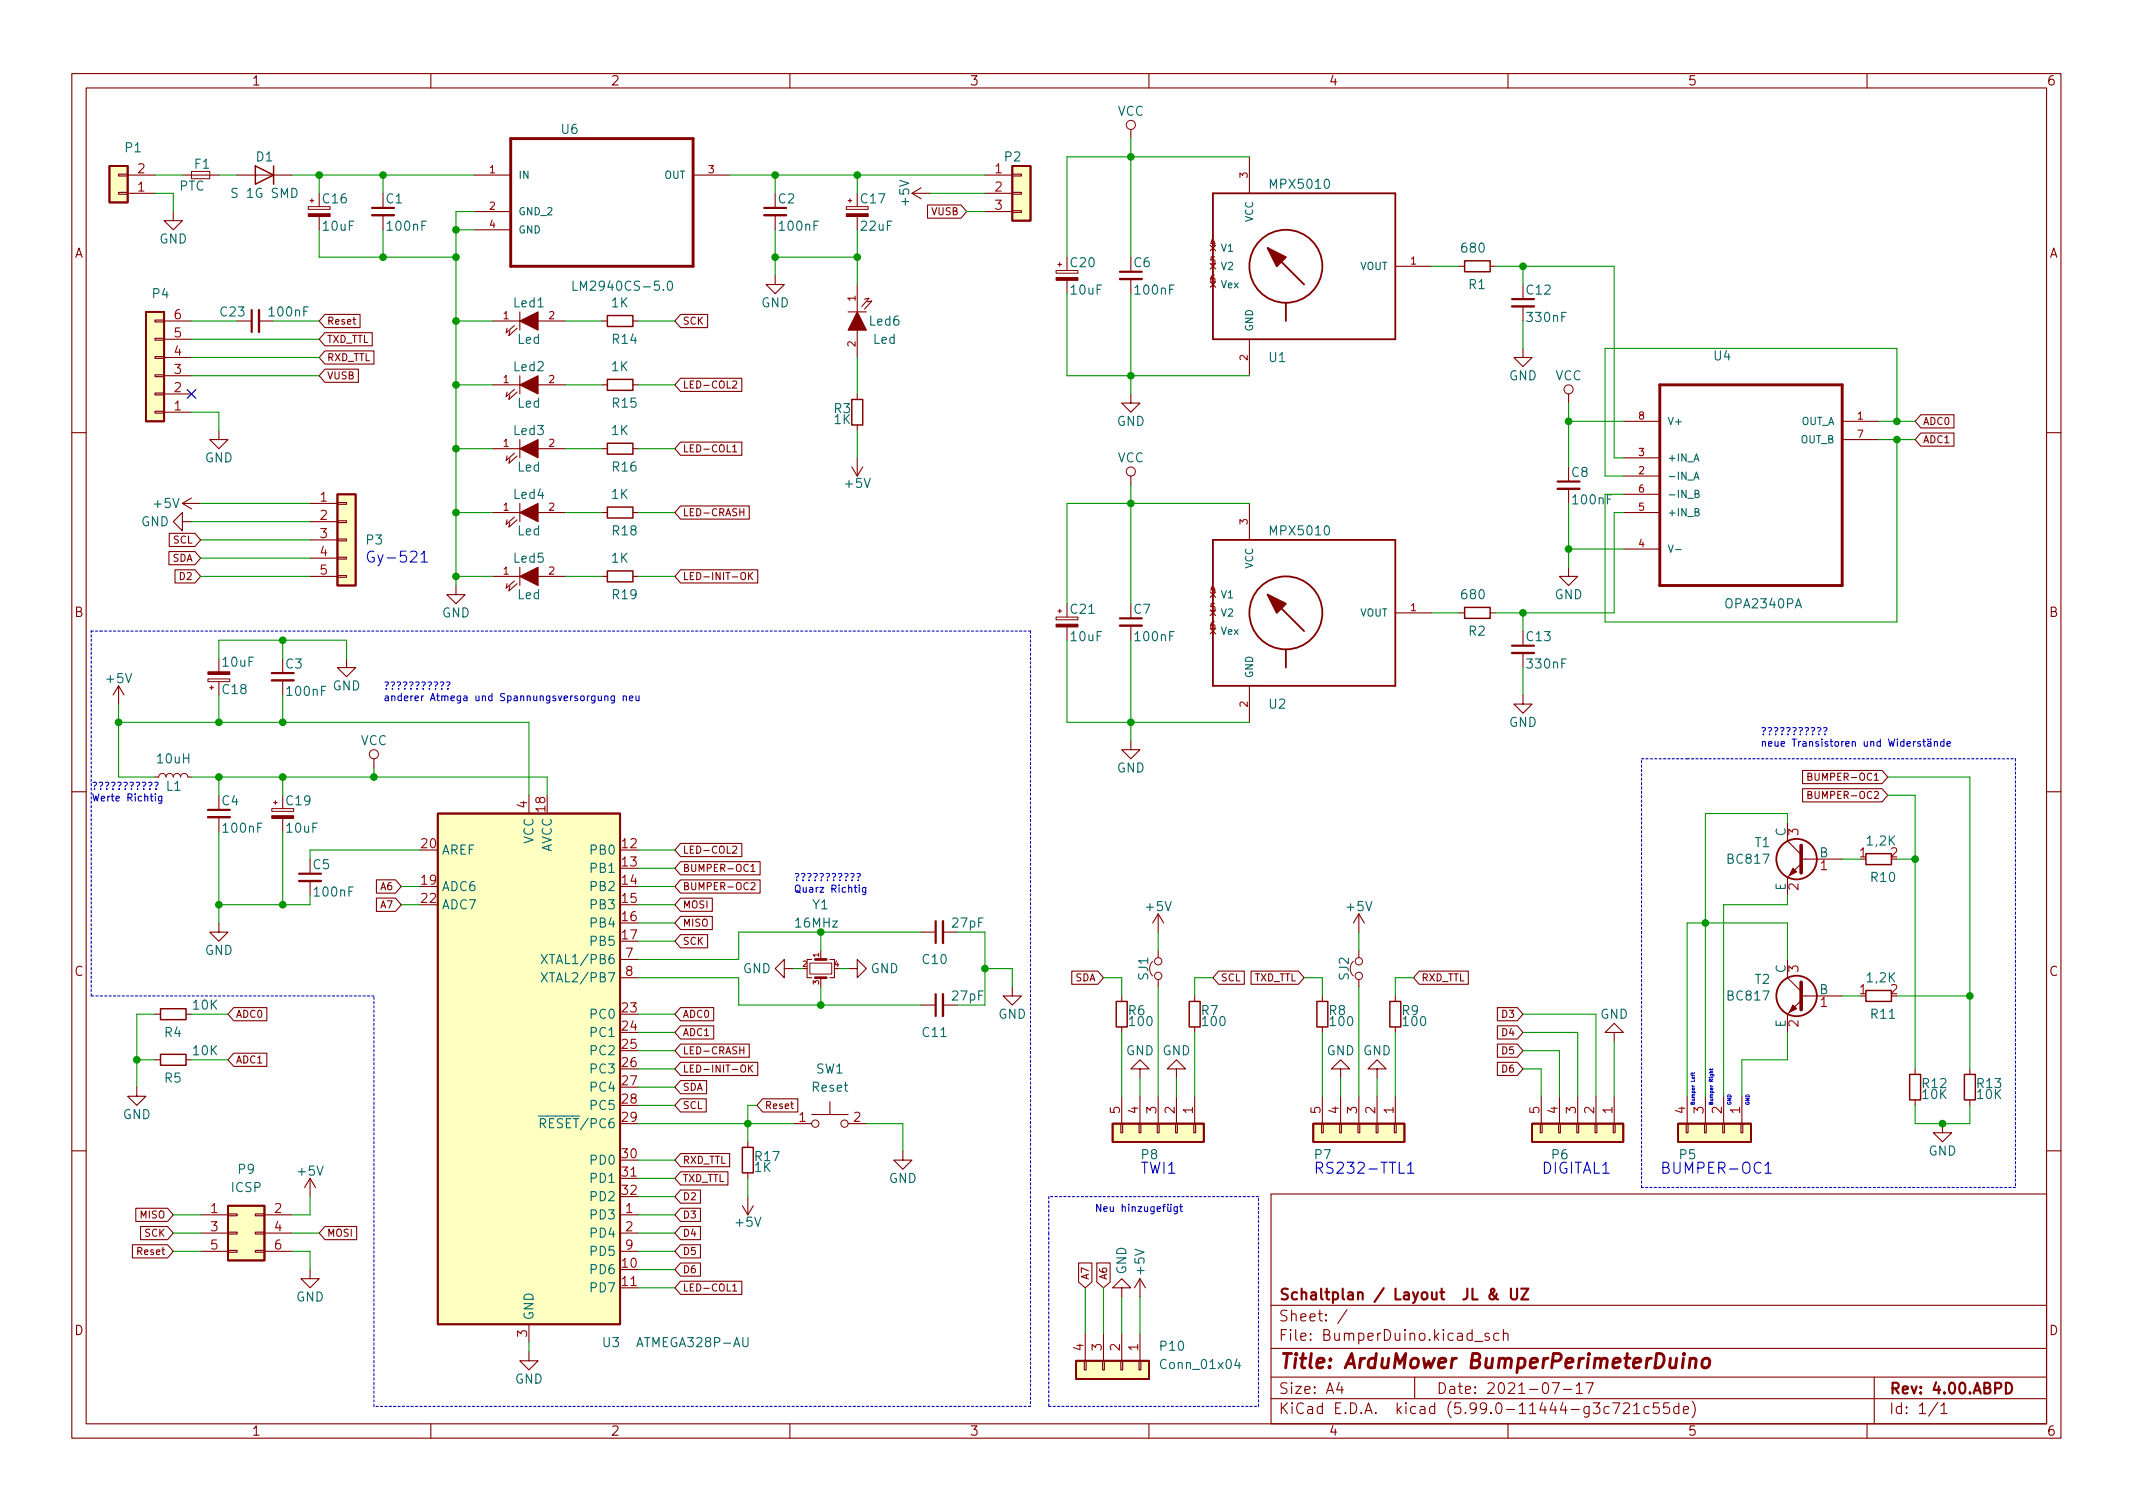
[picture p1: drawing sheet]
<svg xmlns="http://www.w3.org/2000/svg" width="297mm" height="210mm" viewBox="0 0 297 210" stroke-linecap="round" stroke-linejoin="round" font-family="sans-serif">
<g fill="none" stroke="#840000" stroke-width=".15">
<path d="M10 10.2h277v190.1h-277zM12 12.2h273v186.1h-273zM60 10.2v2M110 10.2v2M157.5 18v1.3M160 10.2v2M210 10.2v2M260 10.2v2M16.5 24.3h1.3v.2h-1.3zM16.5 26.8h1.3v.2h-1.3zM17.8 24.4h3.8M17.8 26.9h3.8"/>
<path d="M24.1 29.5v1.2h1.3l-1.3 1.3-1.2-1.3h1.2M25.4 24.4h5.1M33 24.4h7.6M43.2 27.9h.5M43.4 27.7v.5M44.4 26.9v1.9M44.4 30.1v1.9M53.3 30v2M66 24.4h5.1M66 29.5h5.1M66 32h5.1M96.5 24.4h5.1"/>
<path d="M107.9 38.3v1.3h1.3l-1.3 1.3-1.2-1.3h1.2M107.9 30v2M118.1 27.9h.5M118.4 27.7v.5M119.4 26.9v1.9M119.4 30.1v1.9M119.4 39.6v3.8M127 26.9h2.5M127 26.9l1.3 .8M128.3 26.2l-1.3 .7M129.2 28.5h4.6l.8 1-.8 .9h-4.6zM137.2 24.4h3.8"/>
<path d="M137.2 29.5h3.8M137.2 26.9h3.8M141 29.3h1.2v.3h-1.2zM141 26.8h1.2v.2h-1.2zM141 24.3h1.2v.2h-1.2zM147.3 36.8h.5M147.6 36.6v.5M148.6 35.8v1.9M148.6 39v1.9M157.5 38.9v2M168.5 34.2l.8 .7M168.5 36.7l.8 .8"/>
<path d="M168.5 39.2l.8 .8M169.3 34.2l-.8 .7M169.3 36.7l-.8 .8M169.3 39.2l-.8 .8M174 21.8v5.1M194.3 37.1h5.1M203.2 37.1h.8M207.5 37.1h.8M212.1 39.6v2.1M21.6 44.6h1.3v.2h-1.3zM21.6 47.1h1.3v.3h-1.3zM21.6 49.7h1.3v.2h-1.3z"/>
<path d="M21.6 52.2h1.3v.2h-1.3zM21.6 54.7h1.3v.3h-1.3zM21.6 57.3h1.3v.2h-1.3zM22.9 57.4h3.8M22.9 54.9h3.8M22.9 52.3h3.8M22.9 49.8h3.8M22.9 47.2h3.8M22.9 44.7h3.8M30.5 59.9v1.3h1.2l-1.2 1.3-1.3-1.3h1.3M33 44.7h2.1M36.1 44.7h2"/>
<path d="M45.2 43.8h4.9v1.8h-4.9l-.8-.9zM45.2 46.3h6.6v1.9h-6.6l-.8-1zM45.2 48.9h6.9v1.8h-6.9l-.8-.9zM45.2 51.4h4.7v1.8h-4.7l-.8-.9zM68.6 44.7h3.8M68.6 53.6h3.8M71.6 54.2l-1.1 1 .1-.6M71.6 45.3l-1.1 1 .1-.6M72 54.6l-1.1 1 .1-.6M72 45.7l-1.1 1 .1-.6M72.4 43.4v2.6M72.4 52.3v2.6"/>
<path d="M74.9 44.7h3.8M74.9 53.6h3.8M83.8 44.7h.8M83.8 53.6h.8M88.1 44.7h.8M88.1 53.6h.8M94.8 52.7h8.5v1.8h-8.5l-.8-.9zM94.8 43.8h3.7v1.8h-3.7l-.8-.9zM102 53.1l.4-.1 .2 .3-.6 .7h.6M118.1 43.4h2.5M119.4 46v3.8M119.4 54.9v.7"/>
<path d="M119.4 59.2v.7M120.4 41.7l.6-.2-1 1.2M120.8 42l.6-.1-1 1.1M157.5 54.9v1.2h1.2l-1.2 1.3-1.3-1.3h1.3M174 47.2v5.1M212.1 48.5v1.3h1.3l-1.3 1.2-1.3-1.2h1.3M212.1 42.7v2M218.4 54.9v1.2M226.1 58.7h5M256.5 58.7h5.1M267.5 57.8h4.6v1.8h-4.6l-.8-.9zM10 60.2h2"/>
<path d="M23.5 76.8h3.6l.8 .9-.8 .9h-3.6zM23.6 74.3h3.5l.8 .9-.8 .9h-3.5zM24.4 79.3h2.7l.8 1-.8 .9h-2.7zM25.4 72.6v1.3l-1.3-1.3 1.3-1.2v1.2h1.3M25.4 70.1h2.5M25.4 70.1l1.3 .8M26.7 69.3l-1.3 .8M43.2 70.1h3.8M43.2 72.6h3.8M43.2 75.2h3.8M43.2 77.7h3.8M47 77.6h1.3v.2h-1.3z"/>
<path d="M47 75.1h1.3v.2h-1.3zM47 72.5h1.3v.3h-1.3zM47 70h1.3v.2h-1.3zM68.6 71.4h3.8M68.6 62.5h3.8M71.6 72l-1.1 1 .1-.6M71.6 63.1l-1.1 1 .1-.6M72 72.4l-1.1 1 .1-.6M72 63.5l-1.1 1 .1-.6M72.4 61.2v2.5M72.4 70.1v2.5M72.4 79v2.5"/>
<path d="M74.9 71.4h3.8M74.9 62.5h3.8M83.8 71.4h.8M83.8 62.5h.8M88.1 71.4h.8M88.1 62.5h.8M94.8 70.5h9.5v1.8h-9.5l-.8-.9zM94.8 79.3h10.7v1.9h-10.7l-.8-.9zM94.8 61.6h8.5v1.8h-8.5l-.8-.9zM102 62.2l.3-.3v1M102 62.9h.6M103 71.3h.6"/>
<path d="M103.2 79.9l.2-.2a.33 .33 0 0 1 .4 .3v.4a.33 .33 0 0 1-.3 .3 .33 .33 0 0 1-.3-.3zM103.6 70.8v1M104.2 79.7v1M104.8 79.7l-.6 .6M118.6 65l.8 1.3M119.4 63.7v2.6M120.1 65l-.7 1.3M157.5 66.3v1.3M174 70.1v5.1M218.4 79v1.3h1.3l-1.3 1.2-1.2-1.2h1.2M218.4 68.1v2M226.1 66.3h5"/>
<path d="M226.1 63.7h5M226.1 76.4h5M226.1 71.4h5M226.1 68.8h5M256.5 61.2h5.1M267.5 60.3h4.6v1.8h-4.6l-.8-.9zM285 60.2h2M16.5 95.5l-.8 1.3M16.5 95.5v2.5M16.5 95.5l.8 1.3M29.2 95.8h.5M29.5 95.5v.5"/>
<path d="M30.5 91.7v1.8M30.5 94.9v1.9M39.4 94.7v2.1M43.2 80.3h3.8M47 80.1h1.3v.3h-1.3zM48.3 91.7v1.3h1.2l-1.2 1.2-1.3-1.2h1.3M63.5 81.5v1.3h1.3l-1.3 1.3-1.3-1.3h1.3M68.6 80.3h3.8M71.6 80.9l-1.1 1 .1-.6M72 81.3l-1.1 1 .1-.6M74.9 80.3h3.8M83.8 80.3h.8"/>
<path d="M88.1 80.3h.8M104.4 80.1l.4 .6M147.3 85.1h.5M147.6 84.8v.5M148.6 84.1v1.8M148.6 87.3v1.8M157.5 87.1v2M168.5 82.4l.8 .8M168.5 85l.8 .7M168.5 87.5l.8 .8M169.3 82.4l-.8 .8M169.3 85l-.8 .7"/>
<path d="M169.3 87.5l-.8 .8M174 95.5v5.1M194.3 85.3h5.1M203.2 85.3h.8M207.5 85.3h.8M212.1 96.8v1.2h1.3l-1.3 1.3-1.3-1.3h1.3M212.1 87.9v2M212.1 90.9v2.1M10 110.2h2M21.6 108.2h.5M26.2 108.2h.5M30.5 113.8v2"/>
<path d="M38.1 111.8h.5M38.4 111.5v.5M39.4 110.7v1.9M39.4 114v1.8M52.1 105.7v1.2M73.7 110.7v2.6M94.8 117.4h8.5v1.9h-8.5l-.8-.9zM94.8 120h11.1v1.8h-11.1l-.8-.9zM102 117.9l.4-.1 .2 .3-.6 .7h.6M157.5 103.1v1.3h1.2l-1.2 1.3-1.3-1.3h1.3M248.9 114.5v2.6l1.9 1.9M250.8 119.6h5.7"/>
<path d="M251 107.3h11.1l.8 .9-.8 .9h-11.1zM251 109.8h11.1l.8 .9-.8 1h-11.1zM251.8 108.1h.4l.1-.2-.1-.1-.4-.1v.9h.4h.1v-.3l-.2-.2M251.8 110.7l.4-.1 .1-.1-.1-.2-.4-.1v1h.4l.1-.1v-.2l-.2-.2M285 110.2h2M30.5 128.5v1.3h1.2l-1.2 1.3-1.3-1.3h1.3M43.2 122.7v2M52.4 122.5h2.7l.8 .9-.8 1h-2.7zM52.4 125.1h2.7l.8 .9-.8 .9h-2.7zM86.4 133.6h2.5M86.4 136.1h2.5M94.8 125.1h4.4v1.8h-4.4l-.8-.9z"/>
<path d="M94.8 122.5h11.1v1.9h-11.1l-.8-1zM94.8 127.6h4.4v1.8h-4.4l-.8-.9zM94.8 130.1h3.7v1.9h-3.7l-.8-.9zM104.6 120.6l.3-.2v.9M104.6 123l.4-.1 .1 .3-.6 .7h.6M104.6 121.3h.5M109.2 134.9v1.2l-1.3-1.2 1.3-1.3v1.3h1.3M113 133.6h-.6v2.5h.6M114.3 132.3v1.3M114.3 136.1v1.3M115.6 133.6h.6v2.5h-.6M118.1 134.9h1.3v1.2l1.2-1.2-1.2-1.3v1.3"/>
<path d="M128.3 139.9h2M128.3 129.8h2M131.3 139.9h2M131.3 129.8h2M141 137.4v1.3h1.2l-1.2 1.2-1.3-1.2h1.3M149.3 135.2h3.6l.8 .9-.8 1h-3.6zM156.2 138.7v.7M161.3 127.2l-.8 1.3M161.3 127.2v2.6M161.3 132.3v1M161.3 136.4v1M161.3 127.2l.8 1.3"/>
<path d="M166.4 138.7v.7M169.7 135.2h3.6v1.9h-3.6l-.8-1zM174.2 135.2h6.6l.8 .9-.8 1h-6.6zM184.1 138.7v.7M189.2 127.2l-.7 1.3M189.2 127.2v2.6M189.2 132.3v1M189.2 136.4v1M189.2 127.2l.8 1.3M194.3 138.7v.7M197.6 135.2h6.9v1.9h-6.9l-.8-1zM248.9 133.6v2.5l1.9 1.9"/>
<path d="M250.8 120.3l-1.9 1.9v2.5M250.8 139.3l-1.9 1.9v2.6M250.8 138.7h5.7M19 151.4v1.2h1.3l-1.3 1.3-1.2-1.3h1.2M21.6 141.2h.8M21.6 147.6h.8M25.9 141.2h.8M25.9 147.6h.8M32.5 140.3h4.7v1.8h-4.7l-.8-.9zM32.5 146.7h4.7v1.8h-4.7l-.8-.9zM94.8 145.4h9.5v1.8h-9.5l-.8-.9zM94.8 147.9h10.7v1.9h-10.7l-.8-1z"/>
<path d="M94.8 150.5h3.6v1.8h-3.6l-.8-.9zM94.8 153h3.6v1.8h-3.6l-.8-.9zM94.8 140.3h4.6v1.8h-4.6l-.8-.9zM94.8 142.8h4.6v1.9h-4.6l-.8-.9zM103 146.2h.6M103.2 148.4l.2-.1a.33 .33 0 0 1 .4 .3v.4a.33 .33 0 0 1-.3 .3 .33 .33 0 0 1-.3-.3zM103.6 145.8v.9M104.1 159v.8M104.2 148.3v1M104.4 148.7l.4 .6M104.8 148.3l-.6 .6M106.2 153h4.9v1.8h-4.9l-.8-.9z"/>
<path d="M110.5 156.5h2.5M113 155.2h5.1M115.6 153.4v1.8M118.1 156.5h2.5M156.1 156.5h.2v1.2h-.2zM156.2 143v.8M156.2 152.6v3.9M158.6 156.5h.3v1.2h-.3zM158.7 148.8h-1.2l1.2-1.2 1.3 1.2h-1.3v1.3M158.7 152.6v3.9M161.2 156.5h.2v1.2h-.2zM161.3 152.6v3.9"/>
<path d="M163.7 156.5h.3v1.2h-.3zM163.8 148.8h-1.2l1.2-1.2 1.3 1.2h-1.3v1.3M163.8 152.6v3.9M166.2 156.5h.3v1.2h-.3zM166.4 143v.8M166.4 152.6v3.9M184 156.5h.3v1.2h-.3zM184.1 143v.8M184.1 152.6v3.9M186.6 156.5h.2v1.2h-.2zM186.7 148.8h-1.3l1.3-1.2 1.3 1.2h-1.3v1.3M186.7 152.6v3.9"/>
<path d="M189.1 156.5h.3v1.2h-.3zM189.2 152.6v3.9M191.6 156.5h.3v1.2h-.3zM191.8 148.8h-1.3l1.3-1.2 1.2 1.2h-1.2v1.3M191.8 152.6v3.9M194.2 156.5h.2v1.2h-.2zM194.3 143v.8M194.3 152.6v3.9M208.5 140.3h2.8l.8 .9-.8 .9h-2.8zM208.5 142.8h2.8l.8 1-.8 .9h-2.8zM208.5 145.4h2.8l.8 .9-.8 .9h-2.8zM208.5 147.9h2.8l.8 .9-.8 1h-2.8z"/>
<path d="M214.5 156.5h.3v1.2h-.3zM214.6 152.6v3.9M217 156.5h.3v1.2h-.3zM217.2 152.6v3.9M219.6 156.5h.2v1.2h-.2zM219.7 152.6v3.9M222.1 156.5h.3v1.2h-.3zM222.2 152.6v3.9M224.7 156.5h.2v1.2h-.2zM224.8 143.8h-1.3l1.3-1.3 1.3 1.3h-1.3v1.2M224.8 152.6v3.9M234.8 156.5h.3v1.2h-.3z"/>
<path d="M234.9 152.6v3.9M237.4 156.5h.2v1.2h-.2zM237.5 152.6v3.9M239.9 156.5h.3v1.2h-.3zM240 152.6v3.9M242.4 156.5h.3v1.2h-.3zM242.6 152.6v3.9M266.7 148.8v.8M266.7 153.2v.7M270.5 156.5v1.2h1.3l-1.3 1.3-1.3-1.3h1.3M274.3 148.8v.8M274.3 153.2v.7"/>
<path d="M10 160.2h2M18.4 173.3h4.9l.8 .9-.8 1h-4.9zM18.9 168.2h4.4l.8 1-.8 .9h-4.4zM19.6 170.8h3.7l.8 .9-.8 .9h-3.7zM27.9 169.2h3.8M27.9 171.7h3.8M27.9 174.2h3.8M31.7 174.1h1.3v.3h-1.3zM31.7 171.6h1.3v.2h-1.3zM31.7 169h1.3v.3h-1.3zM35.6 174.1h1.2v.3h-1.2zM35.6 171.6h1.2v.2h-1.2z"/>
<path d="M35.6 169h1.2v.3h-1.2zM36.8 169.2h3.8M36.8 171.7h3.8M36.8 174.2h3.8M43.2 176.8v1.2h1.2l-1.2 1.3-1.3-1.3h1.3M43.2 164.1l-.8 1.2M43.2 164.1v2.5M43.2 164.1l.7 1.2M45.2 170.8h4.5v1.8h-4.5l-.8-.9zM86.4 169.2h2.5M86.4 179.3h2.5M86.4 171.7h2.5"/>
<path d="M86.4 164.1h2.5M86.4 174.2h2.5M94.8 163.2h6.6v1.8h-6.6l-.8-.9zM94.8 173.3h2.7v1.9h-2.7l-.8-1zM94.8 175.9h2.7v1.8h-2.7l-.8-.9zM94.8 165.7h2.7v1.8h-2.7l-.8-.9zM94.8 168.2h2.7v1.9h-2.7l-.8-.9zM94.8 170.8h2.7v1.8h-2.7l-.8-.9zM94.8 160.6h6.8v1.9h-6.8l-.8-1zM94.8 178.4h8.5v1.8h-8.5l-.8-.9zM102 179.1l.3-.3v1M102 179.8h.6"/>
<path d="M103.4 167.9l.7 1.3M104.1 163.3v.8M104.1 166.6v2.6M104.9 167.9l-.8 1.3M125.7 160.3v1.2h1.3l-1.3 1.3-1.2-1.3h1.2M150.2 175.9h1.9v2.6l-1 .8-.9-.8zM152.7 175.9h1.9v2.6l-.9 .8-1-.8zM156.2 179.3h1.3l-1.3-1.3-1.3 1.3h1.3v1.3M158.7 178v2.6M158.7 178l-.7 1.3M158.7 178l.8 1.3M177 166.3h108v32h-108z"/>
<path d="M285 160.2h2M60 198.3v2M73.7 188.2v1.3h1.2l-1.2 1.2-1.3-1.2h1.3M73.7 184.4v2.5M110 198.3v2M151 189.5h.3v1.2h-.3zM151.1 185.7v3.8M153.5 189.5h.3v1.2h-.3zM153.7 185.7v3.8M156.1 189.5h.2v1.2h-.2zM156.2 185.7v3.8M158.6 189.5h.3v1.2h-.3z"/>
<path d="M158.7 185.7v3.8M160 198.3v2M177 194.8h108M177 191.8h108M177 187.8h108M177 181.8h108M186.5 192.5l-.4 1h1M186.9 193v1M187.6 182.4l-1.3 1.9M197 191.8v3M205.4 186.8h1.1M207.4 185.7l-.4-.1-.2 .2 .1 .3 .5 .1v.1v.3h-.2h-.4"/>
<path d="M208.7 185.7l-.4-.1-.3 .3v.4l.1 .3h.2h.4M209.4 185.8a.37 .37 0 0 1 .6 0v.8M209.4 185.1v1.5M210 198.3v2M216.1 192.5h1l-.6 1.5M217.7 193.5h1.2M219.5 193l.4-.5v1.5M219.5 194h.9M220.9 192.5h1l-.7 1.5M224.6 195.3h1l-.7 1.5M226.1 195.5l.2-.2 .5 .1a.41 .41 0 0 1 .1 .6l-.9 .8h.9M227.5 195.8l.4-.5v1.5"/>
<path d="M227.5 196.8h.9M229.6 195.9l-.4-.1-.3 .3v.4l.2 .3h.1h.4M231 195.3h-.7l-.1 .7 .2-.1 .5 .1 .2 .2-.1 .5-.2 .1h-.4l-.2-.1M232.4 195.3h-.7l-.1 .7 .3-.1 .5 .1 .1 .2-.1 .5-.2 .1h-.3l-.3-.1M233.8 195.9l-.4-.1-.3 .3v.4l.1 .3h.2h.4M233.8 195.3v1.5M234.4 196.3l.7-.1v-.3l-.5-.1-.2 .2 .1 .8h.1h.5M235.6 195.1a1.72 1.72 0 0 1 0 2.3M260 198.3v2M261 191.8v6.5M269.9 195.3l-1.3 1.9M270.3 195.8l.4-.5v1.5"/>
<path d="M270.3 196.8h.9"/>
</g>
<g fill="none" stroke="#840000" stroke-width=".3">
<path d="M51.8 29h3.1M106.4 29h3.1M156 37.8h3M35.1 43.2v3M210.6 41.7h3M216.9 67.1h3.1M37.8 93.7h3.1M156 86.1h3M210.6 89.9h3M29 112.8h3M41.7 121.7h3M130.3 128.3v3"/>
<path d="M130.3 138.4v3.1M210.4 179.4v1.2l.3 .3h.4l.2-.3v-1.2M211.8 179.4h1l-1 1.5h1M208.4 180.1l-.1 .4-.2 .3a.41 .41 0 0 1-.6 0 .41 .41 0 0 1 .1-.6l.5-.5v-.2l-.2-.1-.2 .1a.56 .56 0 0 0 .1 .7 1.06 1.06 0 0 0 .8 .7M279.3 192.5a.79 .79 0 0 1 .9 .5 .79 .79 0 0 1-.3 1h-.6z"/>
</g>
<path d="M234.4 189.1l-.1 1.4M234.5 188.5l-.1 .1 .1 .1 .1-.1-.1-.1v.2M235.4 189.3a.49 .49 0 0 1 .8 .1l-.1 1.1M235.4 189.1l-.2 1.4M237.2 189.3a.52 .52 0 0 1 .5-.2 .52 .52 0 0 1 .4 .4l-.1 .6a.55 .55 0 0 1-.5 .4 .55 .55 0 0 1-.5-.4z" fill="none" stroke="#840000" stroke-width=".4"/>
<g fill="none" stroke="#840000" stroke-width=".33">
<path d="M51.8 30h3.1M106.4 30h3.1M156 38.9h3M36.1 43.2v3M210.6 42.7h3M216.9 68.1h3.1M37.8 94.7h3.1M156 87.1h3M210.6 90.9h3M29 113.8h3M41.7 122.7h3M131.3 128.3v3"/>
<path d="M131.3 138.4v3.1"/>
</g>
<g fill="none" stroke="#840000" stroke-width=".2">
<path d="M35.6 23.1l2.5 1.3-2.5 1.2zM38.1 23.1v2.5M204 36.3h3.5v1.5h-3.5zM84.6 43.9h3.5v1.6h-3.5zM84.6 52.8h3.5v1.6h-3.5zM118.6 55.6h1.5v3.6h-1.5zM84.6 61.7h3.5v1.5h-3.5zM84.6 70.6h3.5v1.5h-3.5zM84.6 79.5h3.5v1.5h-3.5zM204 84.6h3.5v1.5h-3.5zM259.8 118.9h3.6v1.5h-3.6zM155.4 139.4h1.6v3.6h-1.6z"/>
<path d="M165.6 139.4h1.5v3.6h-1.5zM183.4 139.4h1.5v3.6h-1.5zM193.5 139.4h1.6v3.6h-1.6zM259.8 137.9h3.6v1.5h-3.6zM22.4 140.5h3.5v1.5h-3.5zM22.4 146.8h3.5v1.5h-3.5zM103.4 159.8h1.5v3.5h-1.5zM265.9 149.6h1.6v3.6h-1.6zM273.6 149.6h1.5v3.6h-1.5z"/>
</g>
<g fill="#840000" stroke="#840000" stroke-width=".15">
<path d="M72.4 80.3l2.5-1.3v2.5z"/>
<path d="M249.7 120.9l.5 .5-1 .5z"/>
<path d="M249.7 139.9l.5 .6-1 .5z"/>
<path d="M72.4 71.4l2.5-1.3v2.5z"/>
<path d="M72.4 62.5l2.5-1.3v2.5z"/>
<path d="M72.4 53.6l2.5-1.3v2.6z"/>
<path d="M72.4 44.7l2.5-1.3v2.6z"/>
<path d="M119.4 43.4l1.2 2.6h-2.5z"/>
</g>
<g fill="#ffffc2" stroke="#ffffc2" stroke-width=".14">
<path d="M61 113.3h25.4v71.1h-25.4z"/>
<path d="M31.7 167.9h5.1v7.6h-5.1z"/>
<path d="M182.9 156.5h12.7v2.5h-12.7z"/>
<path d="M213.4 156.5h12.7v2.5h-12.7z"/>
<path d="M15.2 23.1h2.6v5.1h-2.6z"/>
<path d="M233.7 156.5h10.1v2.5h-10.1z"/>
<path d="M47 68.8h2.5v12.7h-2.5z"/>
<path d="M20.3 43.4h2.6v15.3h-2.6z"/>
<path d="M141 23.1h2.5v7.6h-2.5z"/>
<path d="M149.9 189.5h10.1v2.5h-10.1z"/>
<path d="M154.9 156.5h12.7v2.5h-12.7z"/>
</g>
<g fill="none" stroke="#840000" stroke-width=".25">
<path d="M15.2 23.1h2.6v5.1h-2.6zM141 23.1h2.5v7.6h-2.5zM168.9 26.9h25.4v20.3h-25.4zM176.5 34.5l5.1 5.1M20.3 43.4h2.6v15.3h-2.6zM179.1 42.2v2.5M47 68.8h2.5v12.7h-2.5zM168.9 75.2h25.4v20.3h-25.4zM176.5 82.8l5.1 5.1M179.1 90.4v2.6M61 113.3h25.4v71.1h-25.4zM154.9 156.5h12.7v2.5h-12.7z"/>
<path d="M182.9 156.5h12.7v2.5h-12.7zM213.4 156.5h12.7v2.5h-12.7zM233.7 156.5h10.1v2.5h-10.1zM31.7 167.9h5.1v7.6h-5.1zM149.9 189.5h10.1v2.5h-10.1z"/>
<circle cx="179.1" cy="37.1" r="5.1"/>
<circle cx="179.1" cy="85.3" r="5.1"/>
<circle cx="250.2" cy="119.6" r="2.82"/>
<circle cx="250.2" cy="138.7" r="2.82"/>
</g>
<g fill="none" stroke="#006464" stroke-width=".15">
<path d="M79.8 39.2v1.2h.6M93.1 39.2h.3a.79 .79 0 0 1 0 1.2h-.2a.84 .84 0 0 1-.1-1.2zM232.3 75.9l.4 1 .3-1M233.3 76.5h.8M235.9 66.7l.3-1 .4 1M236 66.5h.5M236.1 71.3l.4-.1 .1-.1-.1-.2-.4-.1v1h.3l.2-.1v-.2l-.2-.2M236.1 68.8l.4-.1 .1-.1-.1-.2-.4-.1v1h.3l.2-.1v-.3l-.2-.1M75.4 132.9l.8 1.3M75.4 135.4l.8 1.3M76.2 132.9l-.8 1.3M76.2 135.4l-.8 1.3"/>
<path d="M172.3 189.2l-.3 .9h.7M172.6 189.7v.9"/>
</g>
<path d="M71.1 19.3h25.4v17.8h-25.4zM231.1 53.6h25.4v27.9h-25.4z" fill="none" stroke="#840000" stroke-width=".41"/>
<path d="M250.8 117.7v3.8M250.8 136.8v3.8" fill="none" stroke="#840000" stroke-width=".51"/>
<g fill="none" stroke="#840000" stroke-width=".14">
<path d="M26.7 23.9h2.5v1h-2.5zM42.9 28.8h3.1v.4h-3.1zM117.9 28.8h3v.4h-3zM147.1 37.7h3v.3h-3zM29 94.5h3v.4h-3zM147.1 85.9h3v.4h-3zM22.1 108.2a.51 .51 0 0 1 .5-.5 .51 .51 0 0 1 .5 .5 .51 .51 0 0 1 .5-.5 .51 .51 0 0 1 .5 .5 .51 .51 0 0 1 .5-.5 .51 .51 0 0 1 .5 .5 .51 .51 0 0 1 .6-.5 .51 .51 0 0 1 .5 .5M37.8 112.6h3.1v.4h-3.1zM112.8 134.1h3v1.5h-3z"/>
<circle cx="157.5" cy="17.4" r=".63"/>
<circle cx="218.4" cy="54.2" r=".63"/>
<circle cx="157.5" cy="65.7" r=".63"/>
<circle cx="52.1" cy="105" r=".63"/>
<circle cx="161.3" cy="135.9" r=".51"/>
<circle cx="161.3" cy="133.9" r=".51"/>
<circle cx="189.2" cy="135.9" r=".51"/>
<circle cx="189.2" cy="133.9" r=".51"/>
<circle cx="113.5" cy="156.5" r=".51"/>
<circle cx="117.6" cy="156.5" r=".51"/>
</g>
<g fill="#840000" stroke="#840000" stroke-width=".14">
<path d="M37.8 113.6h3.1v.4h-3.1z"/>
<path d="M29 93.5h3v.4h-3z"/>
<path d="M42.9 29.8h3.1v.3h-3.1z"/>
<path d="M147.1 38.7h3v.3h-3z"/>
<path d="M147.1 86.9h3v.4h-3z"/>
<path d="M117.9 29.8h3v.3h-3z"/>
</g>
<g fill="#840000" stroke="#840000" stroke-width=".25">
<path d="M176.5 34.5l2.6 1.3-1.3 1.3z"/>
<path d="M176.5 82.8l2.6 1.3-1.3 1.2z"/>
</g>
<path d="M113.5 133.6h1.6M113.5 136.1h1.6" fill="none" stroke="#840000" stroke-width=".38"/>
<g fill="none" stroke="#0000c2" stroke-width=".15">
<path d="M58.6 77.2l.5-.5v1.6M58.6 78.3h.9M62.2 95h.3l.2 .1-.3 .5M62.4 95.9v.1M83.3 96.9l.1 .6 .2 .1 .1-.1M83.7 96.9v.7M84.2 97l.2-.1h.2l.1 .7M84.2 96.9v.7M85.6 96.9v.8l-.2 .2h-.3M85.6 96.9h-.3l-.2 .2 .1 .4h.4M86.8 97l.1-.1h.3v.7M86.8 96.9v.7"/>
<path d="M87.7 97.2l.4-.1v-.2h-.3l-.1 .1v.5h.4M88.6 96.9v.6l.2 .1 .2-.1M89 96.9v.7M21.5 109l.4-.1 .1 .2-.3 .4M21.6 110.5v.1M21.6 110.9v.6M21.7 109.8v.1M22.5 110.9v.8l-.2 .2-.2-.1M22.5 110.9h-.2l-.2 .2 .1 .4h.3M245.4 103.3l.2-.1 .2 .1 .1 .6M245.4 103.2v.7M246.3 103.6l.5-.1-.1-.2-.3-.1-.1 .2v.5h.4"/>
<path d="M247.2 103.2v.7h.3l.1-.1M247.6 103.2v.7M248 103.6l.5-.1v-.2l-.3-.1-.2 .2 .1 .5h.4M249.6 102.9h.5M249.9 102.9v1M250.5 103.2v.7M250.8 103.2l-.3 .2M251.1 103.3h.4v.6M251.5 103.5h-.3l-.2 .2 .2 .2h.3M252 103.3l.1-.1 .3 .1v.6M252 103.2v.7M253.2 103.3l-.2-.1-.1 .2v.1l.3 .1v.3h-.3"/>
<path d="M253.7 102.9v.1M253.7 103.2v.7M253.9 101.4l.4-.1 .1 .1-.3 .5M254.1 102.2v.1M254.5 103.3l-.2-.1-.2 .2 .1 .1 .3 .1v.3h-.4M254.9 103.2h.3M255 102.9v.9l.2 .1M255.6 103.3l.1-.1 .3 .1v.4l-.1 .2h-.2l-.1-.1zM256.5 103.2v.7M256.8 103.2l-.3 .2M257 103.6l.5-.1v-.2l-.3-.1-.2 .2 .1 .5h.4M257.9 103.3l.2-.1 .2 .1 .1 .6"/>
<path d="M257.9 103.2v.7M259.6 103.2l.1 .7h.2l.1-.1M260 103.2v.7M260.5 103.3l.2-.1 .2 .1v.6M260.5 103.2v.7M261.9 103.3l-.3-.1-.2 .2 .1 .5h.4M261.9 102.9v1M263 102.9l.2 1 .2-.7 .2 .7 .3-1M264.2 102.9v.1M264.2 103.2v.7M265.1 103.3l-.2-.1-.2 .2 .1 .5h.3M265.1 102.9v1"/>
<path d="M265.6 103.6l.4-.1v-.2l-.3-.1-.1 .2v.5h.4M266.5 103.2v.7M266.8 103.2l-.3 .2M267.4 103.3l-.2-.1-.2 .2 .1 .1 .3 .1v.3h-.4M267.8 103.2h.3M267.9 102.9v.9l.2 .1M268.5 103.3h.4v.6M268.5 102.9v.1M268.9 102.9v.1M268.9 103.5h-.3l-.2 .2 .2 .2h.3M269.4 103.3l.1-.1 .3 .1v.6M269.4 103.2v.7"/>
<path d="M270.7 103.3l-.3-.1-.2 .2 .1 .5h.4M270.7 102.9v1M271.1 103.6l.5-.1v-.2l-.3-.1-.2 .2 .1 .5h.4M119.3 121.7l.4-.1 .1 .2-.3 .4M119.5 122.5v.1M119.7 123.2v.1M119.7 123.6v.6M120.6 123.6v.8l-.2 .2-.3-.1M120.6 123.6h-.3l-.2 .2 .1 .4h.4M153.3 167.7v1l-.6-1v1M153.7 168.4l.5-.1-.1-.2-.2-.1-.2 .2 .1 .4h.3M154.6 168l.1 .6 .2 .1 .1-.1"/>
<path d="M155 168v.7M156.3 168.1l.1-.1 .3 .1v.6M156.3 167.7v1M157.2 167.7v.1M157.2 168v.7M157.7 168.1l.1-.1 .2 .1 .1 .6M157.7 168v.7M158.5 168h.5l-.5 .7h.5M159.4 168v.6l.3 .1 .1-.1M159.8 168v.7M160.7 168v.8l-.2 .2h-.2M160.7 168.1l-.3-.1-.2 .2 .1 .4h.4"/>
<path d="M161.1 168.4l.5-.1v-.2l-.3-.1-.2 .2 .1 .4h.4M161.9 168h.4M162.3 167.7l-.3 .1v.9M162.6 168l.1 .6 .2 .1 .1-.1M162.7 167.7v.1M163 167.7v.1M163 168v.7M164 168v.8l-.2 .2h-.3M164 168.1l-.3-.1-.2 .2 .1 .4h.4M164.3 168h.4M164.4 167.7v.8l.3 .2M194.9 161.8v1.6h.7"/>
<path d="M196 162.3l.5-.5v1.6M196 163.4h.9M245.8 162.3l.4-.5v1.6M245.8 163.4h.9"/>
</g>
<path d="M235.5 149.6l.1 .1h.4M235.7 149.3v.2M235.7 149.6v.2M236 149.3l-.1 .1h-.4M238 149.4h.5M238.2 148.8v.2M238.5 149.2h-.3v.2M238.5 148.8v.1h-.5" fill="none" stroke="#0000c2" stroke-width=".14"/>
<g fill="none" stroke="#0000c2" stroke-width=".15" stroke-dasharray=".3 .3">
<path d="M12.7 87.9h1.3M14 87.9h129.5M143.5 87.9v107.9M228.6 105.7h6.3M234.9 105.7h45.8M280.7 105.7v59.6M12.7 138.7v-50.8M52.1 138.7h-39.4M146 166.6v5.1M146 171.7v24.1M175.3 166.6h-29.3M228.6 165.3v-59.6"/>
<path d="M280.7 165.3h-52.1M52.1 195.8v-57.1M143.5 195.8h-91.4M146 195.8h29.3M175.3 195.8v-29.2"/>
</g>
<g fill="none" stroke="#009600" stroke-width=".15">
<path d="M157.5 19.3v16.5M21.6 24.4h3.8M21.6 26.9h2.5v2.6M30.5 24.4h2.5M40.6 24.4h25.4M44.4 32v3.8h19.1M44.4 24.4v2.5M53.3 24.4v2.5M53.3 32v3.8M63.5 32h2.5M66 29.5h-2.5v52M101.6 24.4h35.6"/>
<path d="M107.9 24.4v2.5M107.9 32v6.3M107.9 35.8h11.5M119.4 24.4v2.5M119.4 32v7.6M129.5 26.9h7.7M134.6 29.5h2.6M174 21.8h-25.4v14M199.4 37.1h3.8M208.3 37.1h16.5v26.6h1.3M212.1 37.1v2.5M26.7 52.3h17.7"/>
<path d="M26.7 57.4h3.8v2.5M26.7 44.7h6.3M26.7 47.2h17.7M26.7 49.8h17.7M38.1 44.7h6.3M63.5 44.7h5.1M63.5 53.6h5.1M78.7 44.7h5.1M78.7 53.6h5.1M88.9 44.7h5.1M88.9 53.6h5.1M119.4 49.8v5.1"/>
<path d="M119.4 59.9v3.8M148.6 40.9v11.4h25.4M157.5 40.9v14M212.1 44.7v3.8M218.4 58.7h7.7M218.4 56.1v8.9M261.6 58.7h5.1M264.2 58.7v-10.2h-40.7v17.8h2.6M26.7 72.6h16.5M27.9 70.1h15.3M27.9 75.2h15.3M27.9 77.7h15.3"/>
<path d="M63.5 71.4h5.1M63.5 62.5h5.1M78.7 71.4h5.1M78.7 62.5h5.1M88.9 71.4h5.1M88.9 62.5h5.1M157.5 67.6v16.5M174 70.1h-25.4v14M218.4 76.4h7.7M218.4 70.1v8.9M226.1 71.4h-1.3v13.9h-16.5M261.6 61.2h5.1"/>
<path d="M264.2 61.2v25.4h-40.7v-17.8h2.6M16.5 98v10.2h5.1M27.9 80.3h15.3M30.5 91.7v-2.6h17.8v2.6M30.5 96.8v3.8M39.4 89.1v2.6M39.4 96.8v3.8M63.5 80.3h5.1M78.7 80.3h5.1M88.9 80.3h5.1M148.6 89.1v11.5h25.4M157.5 89.1v14"/>
<path d="M199.4 85.3h3.8M212.1 85.3v2.6M212.1 93v3.8M16.5 100.6h57.2v10.1M26.7 108.2h49.5v2.5M30.5 108.2v2.5M30.5 115.8v12.7M39.4 108.2v2.5M39.4 115.8v10.2M52.1 106.9v1.3M58.4 118.4h-15.2v1.2M88.9 118.4h5.1"/>
<path d="M248.9 114.5v-1.2h-11.4v39.3M256.5 119.6h2.6M262.9 108.2h11.4v40.6M262.9 110.7h3.8v38.1M264.2 119.6h2.5M43.2 124.7v1.3h-12.7M55.9 126h2.5M55.9 123.4h2.5M88.9 136.1h14v3.8h25.4M88.9 126h5.1M88.9 123.4h5.1M88.9 120.9h5.1"/>
<path d="M88.9 131.1h5.1M88.9 128.5h5.1M110.5 134.9h1.3M114.3 129.8v2.5M114.3 137.4v2.5M116.8 134.9h1.3M128.3 129.8h-25.4v3.8h-14M133.3 129.8h3.9v10.1h-3.9M137.2 134.9h3.8v2.5M153.7 136.1h2.5v2.6M161.3 129.8v2.5M161.3 137.4v15.2"/>
<path d="M168.9 136.1h-2.5v2.6M181.6 136.1h2.5v2.6M189.2 129.8v2.5M189.2 137.4v15.2M196.8 136.1h-2.5v2.6M248.9 124.7v1.3h-8.9v26.6M248.9 133.6v-5.1h-14v24.1M256.5 138.7h2.6M264.2 138.7h10.1M19 147.6h2.6M21.6 141.2h-2.6v10.2M26.7 141.2h5"/>
<path d="M26.7 147.6h5M88.9 153.9h5.1M88.9 156.5h21.6M88.9 146.3h5.1M88.9 148.8h5.1M88.9 141.2h5.1M88.9 143.8h5.1M88.9 151.4h5.1M105.4 153.9h-1.3v5.1M120.6 156.5h5.1v3.8M156.2 143.8v8.8M158.7 150.1v2.5"/>
<path d="M163.8 150.1v2.5M166.4 143.8v8.8M184.1 143.8v8.8M186.7 150.1v2.5M191.8 150.1v2.5M194.3 143.8v8.8M212.1 146.3h5.1v6.3M212.1 148.8h2.5v3.8M212.1 143.8h7.6v8.8M212.1 141.2h10.1v11.4M224.8 145v7.6M248.9 143.8v3.8h-6.3v5"/>
<path d="M266.7 153.9v2.6h7.6v-2.6M24.1 169.2h3.8M24.1 174.2h3.8M24.1 171.7h3.8M40.6 174.2h2.6v2.6M40.6 171.7h3.8M43.2 166.6v2.6h-2.6M88.9 164.1h5.1M88.9 161.5h5.1M88.9 169.2h5.1M88.9 174.2h5.1M88.9 179.3h5.1"/>
<path d="M88.9 171.7h5.1M88.9 176.8h5.1M88.9 166.6h5.1M104.1 164.1v2.5M151.1 179.3v6.4M153.7 179.3v6.4M73.7 186.9v1.3M156.2 180.6v5.1M158.7 180.6v5.1"/>
</g>
<path d="M26.1 54.2l1.2 1.3M27.3 54.2l-1.2 1.3" fill="none" stroke="#000084" stroke-width=".15"/>
<g fill="#009600" stroke="#009600" stroke-width=".15">
<circle cx="157.5" cy="52.3" r=".46"/>
<circle cx="157.5" cy="70.1" r=".46"/>
<circle cx="212.1" cy="37.1" r=".46"/>
<circle cx="218.4" cy="58.7" r=".46"/>
<circle cx="212.1" cy="85.3" r=".46"/>
<circle cx="119.4" cy="24.4" r=".46"/>
<circle cx="107.9" cy="24.4" r=".46"/>
<circle cx="107.9" cy="35.8" r=".46"/>
<circle cx="119.4" cy="35.8" r=".46"/>
<circle cx="157.5" cy="21.8" r=".46"/>
<circle cx="104.1" cy="156.5" r=".46"/>
<circle cx="114.3" cy="129.8" r=".46"/>
<circle cx="114.3" cy="139.9" r=".46"/>
<circle cx="137.2" cy="134.9" r=".46"/>
<circle cx="157.5" cy="100.6" r=".46"/>
<circle cx="237.5" cy="128.5" r=".46"/>
<circle cx="266.7" cy="119.6" r=".46"/>
<circle cx="270.5" cy="156.5" r=".46"/>
<circle cx="274.3" cy="138.7" r=".46"/>
<circle cx="218.4" cy="76.4" r=".46"/>
<circle cx="264.2" cy="58.7" r=".46"/>
<circle cx="264.2" cy="61.2" r=".46"/>
<circle cx="19" cy="147.6" r=".46"/>
<circle cx="30.5" cy="126" r=".46"/>
<circle cx="39.4" cy="126" r=".46"/>
<circle cx="30.5" cy="108.2" r=".46"/>
<circle cx="52.1" cy="108.2" r=".46"/>
<circle cx="30.5" cy="100.6" r=".46"/>
<circle cx="39.4" cy="100.6" r=".46"/>
<circle cx="39.4" cy="108.2" r=".46"/>
<circle cx="16.5" cy="100.6" r=".46"/>
<circle cx="39.4" cy="89.1" r=".46"/>
<circle cx="53.3" cy="24.4" r=".46"/>
<circle cx="44.4" cy="24.4" r=".46"/>
<circle cx="53.3" cy="35.8" r=".46"/>
<circle cx="63.5" cy="35.8" r=".46"/>
<circle cx="63.5" cy="62.5" r=".46"/>
<circle cx="63.5" cy="71.4" r=".46"/>
<circle cx="63.5" cy="80.3" r=".46"/>
<circle cx="63.5" cy="44.7" r=".46"/>
<circle cx="63.5" cy="53.6" r=".46"/>
<circle cx="63.5" cy="32" r=".46"/>
</g>
<text font-size="2.8" fill="#840000" x="178" y="190.6">Title: ArduMower BumperPerimeterDuino</text>
<g font-size="2.1" fill="#0000c2">
<text x="50.8" y="78.3">Gy-521</text>
<text x="158.7" y="163.4">TWI1</text>
<text x="182.9" y="163.4">RS232-TTL1</text>
<text x="214.6" y="163.4">DIGITAL1</text>
<text x="231.1" y="163.4">BUMPER-OC1</text>
</g>
<g font-size="2.1" fill="#840000">
<text x="178" y="184">Sheet: /</text>
<text x="178" y="181">Schaltplan / Layout JL &amp; UZ</text>
<text x="178" y="186.7">File: BumperDuino.kicad_sch</text>
<text x="178" y="196.9">KiCad E.D.A. kicad (5.99.0-11444-g3c721c55de)</text>
<text x="178" y="194.1">Size: A4</text>
<text x="200" y="194.1">Date: 2021-07-17</text>
<text x="263" y="194.1">Rev: 4.00.ABPD</text>
<text x="263" y="196.9">Id: 1/1</text>
</g>
<g font-size="1.8" fill="#840000">
<text x="35" y="11.9">1</text>
<text x="85" y="11.9">2</text>
<text x="135" y="11.9">3</text>
<text x="185" y="11.9">4</text>
<text x="235" y="11.9">5</text>
<text x="285" y="11.9">6</text>
<text x="10.3" y="35.9">A</text>
<text x="285.3" y="35.9">A</text>
<text x="10.3" y="85.9">B</text>
<text x="285.3" y="85.9">B</text>
<text x="10.3" y="135.9">C</text>
<text x="285.3" y="135.9">C</text>
<text x="10.3" y="185.9">D</text>
<text x="285.3" y="185.9">D</text>
<text x="35" y="199.9">1</text>
<text x="85" y="199.9">2</text>
<text x="135" y="199.9">3</text>
<text x="185" y="199.9">4</text>
<text x="235" y="199.9">5</text>
<text x="285" y="199.9">6</text>
</g>
<g font-size="1.8" fill="#006464">
<text x="155.6" y="16.1">VCC</text>
<text x="17.5" y="21.2">P1</text>
<text x="27.1" y="23.5">F1</text>
<text x="35.7" y="22.5">D1</text>
<text x="78.2" y="18.6">U6</text>
<text x="139.9" y="22.5">P2</text>
<text x="25" y="26.5">PTC</text>
<text x="32.6" y="27.6">S 1G SMD</text>
<text x="45" y="28.3">C16</text>
<text x="53.8" y="28.3">C1</text>
<text x="108.4" y="28.3">C2</text>
<text x="119.9" y="28.3">C17</text>
<text x="126.6" y="28.5" transform="rotate(-90 126.6 28.5)">+5V</text>
<text x="177.1" y="26.3">MPX5010</text>
<text x="22.2" y="33.9">GND</text>
<text x="45" y="32.1">10uF</text>
<text x="54.1" y="32.1">100nF</text>
<text x="108.7" y="32.1">100nF</text>
<text x="120" y="32.1">22uF</text>
<text x="203.6" y="35.2">680</text>
<text x="21.3" y="41.5">P4</text>
<text x="80.7" y="40.5">LM2940CS-5.0</text>
<text x="149.1" y="37.2">C20</text>
<text x="149.2" y="41">10uF</text>
<text x="157.9" y="37.2">C6</text>
<text x="158.2" y="41">100nF</text>
<text x="204.6" y="40.3">R1</text>
<text x="212.6" y="41">C12</text>
<text x="30.7" y="44.1">C23</text>
<text x="37.6" y="44.1">100nF</text>
<text x="71.6" y="42.8">Led1</text>
<text x="72.1" y="47.9">Led</text>
<text x="85.2" y="42.8">1K</text>
<text x="85.4" y="47.9">R14</text>
<text x="106" y="42.8">GND</text>
<text x="121.1" y="45.3">Led6</text>
<text x="121.6" y="47.9">Led</text>
<text x="212.8" y="44.8">330nF</text>
<text x="71.6" y="51.7">Led2</text>
<text x="85.2" y="51.7">1K</text>
<text x="176.7" y="50.4">U1</text>
<text x="210.1" y="53">GND</text>
<text x="216.6" y="53">VCC</text>
<text x="238.7" y="50.2">U4</text>
<text x="72.1" y="56.8">Led</text>
<text x="85.4" y="56.8">R15</text>
<text x="116.2" y="57.5">R3</text>
<text x="116.2" y="59">1K</text>
<text x="155.5" y="59.3">GND</text>
<text x="28.5" y="64.4">GND</text>
<text x="71.6" y="60.6">Led3</text>
<text x="72.1" y="65.7">Led</text>
<text x="85.2" y="60.6">1K</text>
<text x="85.4" y="65.7">R16</text>
<text x="155.6" y="64.4">VCC</text>
<text x="21.5" y="70.7">+5V</text>
<text x="71.6" y="69.5">Led4</text>
<text x="85.2" y="69.5">1K</text>
<text x="117.8" y="67.9">+5V</text>
<text x="218.9" y="66.4">C8</text>
<text x="219.2" y="70.2">100nF</text>
<text x="19.6" y="73.3">GND</text>
<text x="51" y="75.8">P3</text>
<text x="72.1" y="74.5">Led</text>
<text x="85.4" y="74.5">R18</text>
<text x="177.1" y="74.5">MPX5010</text>
<text x="71.6" y="78.4">Led5</text>
<text x="72.1" y="83.4">Led</text>
<text x="85.2" y="78.4">1K</text>
<text x="85.4" y="83.4">R19</text>
<text x="203.6" y="83.4">680</text>
<text x="216.5" y="83.4">GND</text>
<text x="61.5" y="86">GND</text>
<text x="149.1" y="85.5">C21</text>
<text x="149.2" y="89.3">10uF</text>
<text x="157.9" y="85.5">C7</text>
<text x="158.2" y="89.3">100nF</text>
<text x="204.6" y="88.5">R2</text>
<text x="212.6" y="89.3">C13</text>
<text x="240.4" y="84.7">OPA2340PA</text>
<text x="14.9" y="95.1">+5V</text>
<text x="31.1" y="92.8">10uF</text>
<text x="39.8" y="93.1">C3</text>
<text x="212.8" y="93.1">330nF</text>
<text x="31" y="96.6">C18</text>
<text x="40.1" y="96.9">100nF</text>
<text x="46.3" y="96.1">GND</text>
<text x="176.7" y="98.7">U2</text>
<text x="210.1" y="101.2">GND</text>
<text x="22" y="106.3">10uH</text>
<text x="50.2" y="103.8">VCC</text>
<text x="155.5" y="107.6">GND</text>
<text x="23.2" y="110.1">L1</text>
<text x="30.9" y="112.1">C4</text>
<text x="39.9" y="112.1">C19</text>
<text x="31.2" y="115.9">100nF</text>
<text x="40" y="115.9">10uF</text>
<text x="61.5" y="119">AREF</text>
<text x="74.3" y="117.5" transform="rotate(-90 74.3 117.5)">VCC</text>
<text x="76.8" y="118.8" transform="rotate(-90 76.8 118.8)">AVCC</text>
<text x="82.4" y="119">PB0</text>
<text x="244.4" y="118">T1</text>
<text x="248.7" y="116.5" transform="rotate(-90 248.7 116.5)">C</text>
<text x="253.4" y="119.4">B</text>
<text x="260.1" y="117.7">1,2K</text>
<text x="43.6" y="121">C5</text>
<text x="43.9" y="124.8">100nF</text>
<text x="61.5" y="124.1">ADC6</text>
<text x="82.4" y="121.5">PB1</text>
<text x="82.4" y="124.1">PB2</text>
<text x="240.7" y="120.3">BC817</text>
<text x="248.7" y="124" transform="rotate(-90 248.7 124)">E</text>
<text x="260.6" y="122.8">R10</text>
<text x="61.5" y="126.6">ADC7</text>
<text x="82.4" y="126.6">PB3</text>
<text x="82.4" y="129.2">PB4</text>
<text x="82.4" y="131.7">PB5</text>
<text x="110.9" y="129.2">16MHz</text>
<text x="113.2" y="126.6">Y1</text>
<text x="132.7" y="129.2">27pF</text>
<text x="159.7" y="126.9">+5V</text>
<text x="187.6" y="126.9">+5V</text>
<text x="28.5" y="133">GND</text>
<text x="76.3" y="134.2">XTAL1/PB6</text>
<text x="76.3" y="136.8">XTAL2/PB7</text>
<text x="103.4" y="135.5">GND</text>
<text x="121.2" y="135.5">GND</text>
<text x="128.5" y="134.2">C10</text>
<text x="159.9" y="136.4" transform="rotate(-90 159.9 136.4)">SJ1</text>
<text x="187.8" y="136.4" transform="rotate(-90 187.8 136.4)">SJ2</text>
<text x="244.4" y="137">T2</text>
<text x="248.7" y="135.5" transform="rotate(-90 248.7 135.5)">C</text>
<text x="260.1" y="136.8">1,2K</text>
<text x="26.9" y="140.6">10K</text>
<text x="82.4" y="141.9">PC0</text>
<text x="132.7" y="139.3">27pF</text>
<text x="139" y="141.9">GND</text>
<text x="157.2" y="141.3">R6</text>
<text x="157.4" y="142.9">100</text>
<text x="167.3" y="141.3">R7</text>
<text x="167.6" y="142.9">100</text>
<text x="185.1" y="141.3">R8</text>
<text x="185.3" y="142.9">100</text>
<text x="195.3" y="141.3">R9</text>
<text x="195.5" y="142.9">100</text>
<text x="222.8" y="141.9">GND</text>
<text x="240.7" y="139.3">BC817</text>
<text x="248.7" y="143.1" transform="rotate(-90 248.7 143.1)">E</text>
<text x="253.4" y="138.4">B</text>
<text x="260.6" y="141.9">R11</text>
<text x="23" y="144.4">R4</text>
<text x="26.9" y="146.9">10K</text>
<text x="82.4" y="144.4">PC1</text>
<text x="82.4" y="146.9">PC2</text>
<text x="82.4" y="149.5">PC3</text>
<text x="113.7" y="149.5">SW1</text>
<text x="128.5" y="144.4">C11</text>
<text x="156.8" y="146.9">GND</text>
<text x="161.9" y="146.9">GND</text>
<text x="184.7" y="146.9">GND</text>
<text x="189.8" y="146.9">GND</text>
<text x="17.1" y="155.8">GND</text>
<text x="23" y="150.7">R5</text>
<text x="82.4" y="152">PC4</text>
<text x="82.4" y="154.6">PC5</text>
<text x="113.2" y="152">Reset</text>
<text x="267.8" y="151.5">R12</text>
<text x="267.8" y="153">10K</text>
<text x="275.4" y="151.5">R13</text>
<text x="275.4" y="153">10K</text>
<text x="74.6" y="157.1">~{RESET}/PC6</text>
<text x="105.2" y="161.7">R17</text>
<text x="183.1" y="161.4">P7</text>
<text x="216.1" y="161.4">P6</text>
<text x="233.9" y="161.4">P5</text>
<text x="268.5" y="160.9">GND</text>
<text x="32.2" y="166">ICSP</text>
<text x="33.2" y="163.4">P9</text>
<text x="41.6" y="163.7">+5V</text>
<text x="82.4" y="162.2">PD0</text>
<text x="82.4" y="164.7">PD1</text>
<text x="82.4" y="167.3">PD2</text>
<text x="105.1" y="163.2">1K</text>
<text x="123.8" y="164.7">GND</text>
<text x="82.4" y="169.8">PD3</text>
<text x="82.4" y="172.3">PD4</text>
<text x="102.5" y="170.8">+5V</text>
<text x="82.4" y="177.4">PD6</text>
<text x="82.4" y="180">PD7</text>
<text x="82.4" y="174.9">PD5</text>
<text x="156.8" y="177.5" transform="rotate(-90 156.8 177.5)">GND</text>
<text x="159.4" y="177.4" transform="rotate(-90 159.4 177.4)">+5V</text>
<text x="41.2" y="181.2">GND</text>
<text x="74.3" y="183.9" transform="rotate(-90 74.3 183.9)">GND</text>
<text x="84" y="187.6">U3</text>
<text x="89.1" y="187.6">ATMEGA328P-AU</text>
<text x="161.6" y="188.1">P10</text>
<text x="161.9" y="190.6">Conn_01x04</text>
<text x="71.7" y="192.7">GND</text>
</g>
<g font-size="1.8" fill="#a90000">
<text x="19.2" y="26.7">1</text>
<text x="19.2" y="24.1">2</text>
<text x="138.6" y="24.1">1</text>
<text x="138.6" y="26.7">2</text>
<text x="138.6" y="29.2">3</text>
<text x="24.3" y="47">5</text>
<text x="24.3" y="44.4">6</text>
<text x="24.3" y="52.1">3</text>
<text x="24.3" y="49.5">4</text>
<text x="24.3" y="57.1">1</text>
<text x="24.3" y="54.6">2</text>
<text x="44.6" y="69.8">1</text>
<text x="44.6" y="72.4">2</text>
<text x="44.6" y="74.9">3</text>
<text x="44.6" y="77.5">4</text>
<text x="44.6" y="80">5</text>
<text x="73.4" y="112.5" transform="rotate(-90 73.4 112.5)">4</text>
<text x="75.9" y="113" transform="rotate(-90 75.9 113)">18</text>
<text x="58.7" y="118.1">20</text>
<text x="86.6" y="118.1">12</text>
<text x="250.4" y="116.3" transform="rotate(-90 250.4 116.3)">3</text>
<text x="259" y="119.4">1</text>
<text x="263.3" y="119.4">2</text>
<text x="58.7" y="123.2">19</text>
<text x="58.7" y="125.7">22</text>
<text x="86.6" y="120.6">13</text>
<text x="86.6" y="123.2">14</text>
<text x="86.6" y="125.7">15</text>
<text x="250.4" y="123.9" transform="rotate(-90 250.4 123.9)">2</text>
<text x="253.5" y="121.2">1</text>
<text x="86.6" y="128.3">16</text>
<text x="86.6" y="130.8">17</text>
<text x="87.1" y="133.3">7</text>
<text x="87.1" y="135.9">8</text>
<text x="250.4" y="135.4" transform="rotate(-90 250.4 135.4)">3</text>
<text x="86.6" y="141">23</text>
<text x="86.6" y="143.5">24</text>
<text x="250.4" y="143" transform="rotate(-90 250.4 143)">2</text>
<text x="253.5" y="140.2">1</text>
<text x="259" y="138.4">1</text>
<text x="263.3" y="138.4">2</text>
<text x="86.6" y="146">25</text>
<text x="86.6" y="148.6">26</text>
<text x="86.6" y="151.1">27</text>
<text x="86.6" y="153.7">28</text>
<text x="156" y="155" transform="rotate(-90 156 155)">5</text>
<text x="158.5" y="155" transform="rotate(-90 158.5 155)">4</text>
<text x="161" y="155" transform="rotate(-90 161 155)">3</text>
<text x="163.6" y="155" transform="rotate(-90 163.6 155)">2</text>
<text x="166.1" y="155" transform="rotate(-90 166.1 155)">1</text>
<text x="183.9" y="155" transform="rotate(-90 183.9 155)">5</text>
<text x="186.4" y="155" transform="rotate(-90 186.4 155)">4</text>
<text x="189" y="155" transform="rotate(-90 189 155)">3</text>
<text x="191.5" y="155" transform="rotate(-90 191.5 155)">2</text>
<text x="194.1" y="155" transform="rotate(-90 194.1 155)">1</text>
<text x="214.4" y="155" transform="rotate(-90 214.4 155)">5</text>
<text x="216.9" y="155" transform="rotate(-90 216.9 155)">4</text>
<text x="219.5" y="155" transform="rotate(-90 219.5 155)">3</text>
<text x="222" y="155" transform="rotate(-90 222 155)">2</text>
<text x="224.5" y="155" transform="rotate(-90 224.5 155)">1</text>
<text x="234.7" y="155" transform="rotate(-90 234.7 155)">4</text>
<text x="237.2" y="155" transform="rotate(-90 237.2 155)">3</text>
<text x="239.8" y="155" transform="rotate(-90 239.8 155)">2</text>
<text x="242.3" y="155" transform="rotate(-90 242.3 155)">1</text>
<text x="86.6" y="156.2">29</text>
<text x="86.6" y="161.3">30</text>
<text x="111.3" y="156.2">1</text>
<text x="118.9" y="156.2">2</text>
<text x="86.6" y="163.8">31</text>
<text x="86.6" y="166.4">32</text>
<text x="29.4" y="168.9">1</text>
<text x="29.4" y="171.4">3</text>
<text x="29.4" y="174">5</text>
<text x="38.2" y="168.9">2</text>
<text x="38.2" y="171.4">4</text>
<text x="38.2" y="174">6</text>
<text x="87.1" y="168.9">1</text>
<text x="87.1" y="171.4">2</text>
<text x="87.1" y="174">9</text>
<text x="86.6" y="176.5">10</text>
<text x="86.6" y="179.1">11</text>
<text x="73.4" y="186.2" transform="rotate(-90 73.4 186.2)">3</text>
<text x="150.9" y="188.1" transform="rotate(-90 150.9 188.1)">4</text>
<text x="153.4" y="188.1" transform="rotate(-90 153.4 188.1)">3</text>
<text x="156" y="188.1" transform="rotate(-90 156 188.1)">2</text>
<text x="158.5" y="188.1" transform="rotate(-90 158.5 188.1)">1</text>
</g>
<text font-size="1.8" fill="#0000c2" x="159" y="161.4">P8</text>
<g font-size="1.4" fill="#a90000">
<text x="68.2" y="24.1">1</text>
<text x="68.2" y="29.2">2</text>
<text x="98.7" y="24.1">3</text>
<text x="173.7" y="24.8" transform="rotate(-90 173.7 24.8)">3</text>
<text x="68.2" y="31.7">4</text>
<text x="168.5" y="34.3">4</text>
<text x="119.1" y="41.9" transform="rotate(-90 119.1 41.9)">1</text>
<text x="168.5" y="36.8">5</text>
<text x="168.5" y="39.4">6</text>
<text x="196.5" y="36.8">1</text>
<text x="70.1" y="44.4">1</text>
<text x="76.4" y="44.4">2</text>
<text x="70.1" y="53.3">1</text>
<text x="76.4" y="53.3">2</text>
<text x="119.1" y="48.3" transform="rotate(-90 119.1 48.3)">2</text>
<text x="173.7" y="50.2" transform="rotate(-90 173.7 50.2)">2</text>
<text x="228.2" y="58.4">8</text>
<text x="258.7" y="58.4">1</text>
<text x="70.1" y="62.2">1</text>
<text x="76.4" y="62.2">2</text>
<text x="228.2" y="63.5">3</text>
<text x="258.7" y="61">7</text>
<text x="70.1" y="71.1">1</text>
<text x="76.4" y="71.1">2</text>
<text x="228.2" y="66">2</text>
<text x="228.2" y="71.1">5</text>
<text x="228.2" y="68.6">6</text>
<text x="173.7" y="73" transform="rotate(-90 173.7 73)">3</text>
<text x="228.2" y="76.2">4</text>
<text x="70.1" y="80">1</text>
<text x="76.4" y="80">2</text>
<text x="168.5" y="82.5">4</text>
<text x="168.5" y="85.1">5</text>
<text x="168.5" y="87.6">6</text>
<text x="196.5" y="85.1">1</text>
<text x="173.7" y="98.4" transform="rotate(-90 173.7 98.4)">2</text>
</g>
<g font-size="1.4" fill="#006464">
<text x="72.1" y="24.9">IN</text>
<text x="72.1" y="30">GND_2</text>
<text x="92.5" y="24.9">OUT</text>
<text x="72.1" y="32.5">GND</text>
<text x="169.9" y="35">V1</text>
<text x="174.5" y="30.9" transform="rotate(-90 174.5 30.9)">VCC</text>
<text x="169.9" y="37.6">V2</text>
<text x="169.9" y="40.1">Vex</text>
<text x="189.4" y="37.6">VOUT</text>
<text x="174.5" y="46.2" transform="rotate(-90 174.5 46.2)">GND</text>
<text x="232.2" y="59.2">V+</text>
<text x="250.7" y="59.2">OUT_A</text>
<text x="232.2" y="64.3">+IN_A</text>
<text x="250.7" y="61.7">OUT_B</text>
<text x="232.2" y="66.8">-IN_A</text>
<text x="232.2" y="71.9">+IN_B</text>
<text x="232.2" y="69.3">-IN_B</text>
<text x="169.9" y="83.3">V1</text>
<text x="174.5" y="79.2" transform="rotate(-90 174.5 79.2)">VCC</text>
<text x="169.9" y="85.8">V2</text>
<text x="169.9" y="88.4">Vex</text>
<text x="189.4" y="85.8">VOUT</text>
<text x="174.5" y="94.5" transform="rotate(-90 174.5 94.5)">GND</text>
</g>
<g font-size="1.4" fill="#840000">
<text x="129.7" y="30">VUSB</text>
<text x="45.5" y="45.2">Reset</text>
<text x="45.5" y="47.7">TXD_TTL</text>
<text x="95" y="45.2">SCK</text>
<text x="45.5" y="50.3">RXD_TTL</text>
<text x="45.5" y="52.8">VUSB</text>
<text x="95" y="54.1">LED-COL2</text>
<text x="267.7" y="59.2">ADC0</text>
<text x="95" y="63">LED-COL1</text>
<text x="267.7" y="61.7">ADC1</text>
<text x="95" y="71.9">LED-CRASH</text>
<text x="24.1" y="75.7">SCL</text>
<text x="24" y="78.2">SDA</text>
<text x="25.1" y="80.8">D2</text>
<text x="95" y="80.8">LED-INIT-OK</text>
<text x="252.6" y="108.7">BUMPER-OC1</text>
<text x="252.6" y="111.2">BUMPER-OC2</text>
<text x="95" y="118.9">LED-COL2</text>
<text x="53.1" y="123.9">A6</text>
<text x="95" y="121.4">BUMPER-OC1</text>
<text x="95" y="123.9">BUMPER-OC2</text>
<text x="53.1" y="126.5">A7</text>
<text x="95" y="126.5">MOSI</text>
<text x="95" y="129">MISO</text>
<text x="95" y="131.6">SCK</text>
<text x="149.7" y="136.6">SDA</text>
<text x="170" y="136.6">SCL</text>
<text x="174.5" y="136.6">TXD_TTL</text>
<text x="197.9" y="136.6">RXD_TTL</text>
<text x="32.8" y="141.7">ADC0</text>
<text x="95" y="141.7">ADC0</text>
<text x="209.3" y="141.7">D3</text>
<text x="32.8" y="148.1">ADC1</text>
<text x="95" y="146.8">LED-CRASH</text>
<text x="95" y="149.3">LED-INIT-OK</text>
<text x="95" y="144.3">ADC1</text>
<text x="209.3" y="144.3">D4</text>
<text x="209.3" y="146.8">D5</text>
<text x="209.3" y="149.3">D6</text>
<text x="95" y="151.9">SDA</text>
<text x="95" y="154.4">SCL</text>
<text x="106.5" y="154.4">Reset</text>
<text x="95" y="164.6">TXD_TTL</text>
<text x="95" y="167.1">D2</text>
<text x="95" y="162">RXD_TTL</text>
<text x="19.6" y="169.7">MISO</text>
<text x="20.2" y="172.2">SCK</text>
<text x="45.5" y="172.2">MOSI</text>
<text x="95" y="169.7">D3</text>
<text x="95" y="172.2">D4</text>
<text x="19.3" y="174.7">Reset</text>
<text x="95" y="174.7">D5</text>
<text x="95" y="177.3">D6</text>
<text x="95" y="179.8">LED-COL1</text>
<text x="151.6" y="178.3" transform="rotate(-90 151.6 178.3)">A7</text>
<text x="154.2" y="178.3" transform="rotate(-90 154.2 178.3)">A6</text>
</g>
<g font-size="1.4" fill="#0000c2">
<text x="53.3" y="96">???????????</text>
<text x="53.3" y="97.6">anderer Atmega und Spannungsversorgung neu</text>
<text x="245.1" y="102.4">???????????</text>
<text x="12.7" y="110">???????????</text>
<text x="12.7" y="111.6">Werte Richtig</text>
<text x="110.5" y="122.7">???????????</text>
<text x="110.5" y="124.3">Quarz Richtig</text>
</g>
<g font-size="1.1" fill="#a90000">
<text x="111.8" y="134.6">2</text>
<text x="114" y="137.1" transform="rotate(-90 114 137.1)">3</text>
<text x="114" y="133.3" transform="rotate(-90 114 133.3)">1</text>
<text x="116.2" y="134.6">4</text>
</g>
<g font-size=".7" fill="#0000c2">
<text x="236" y="153.9" transform="rotate(-90 236 153.9)">Bumper Left</text>
<text x="238.5" y="153.9" transform="rotate(-90 238.5 153.9)">Bumper Right</text>
<text x="241.1" y="153.9" transform="rotate(-90 241.1 153.9)">GND</text>
<text x="243.6" y="153.9" transform="rotate(-90 243.6 153.9)">GND</text>
</g>
</svg>
